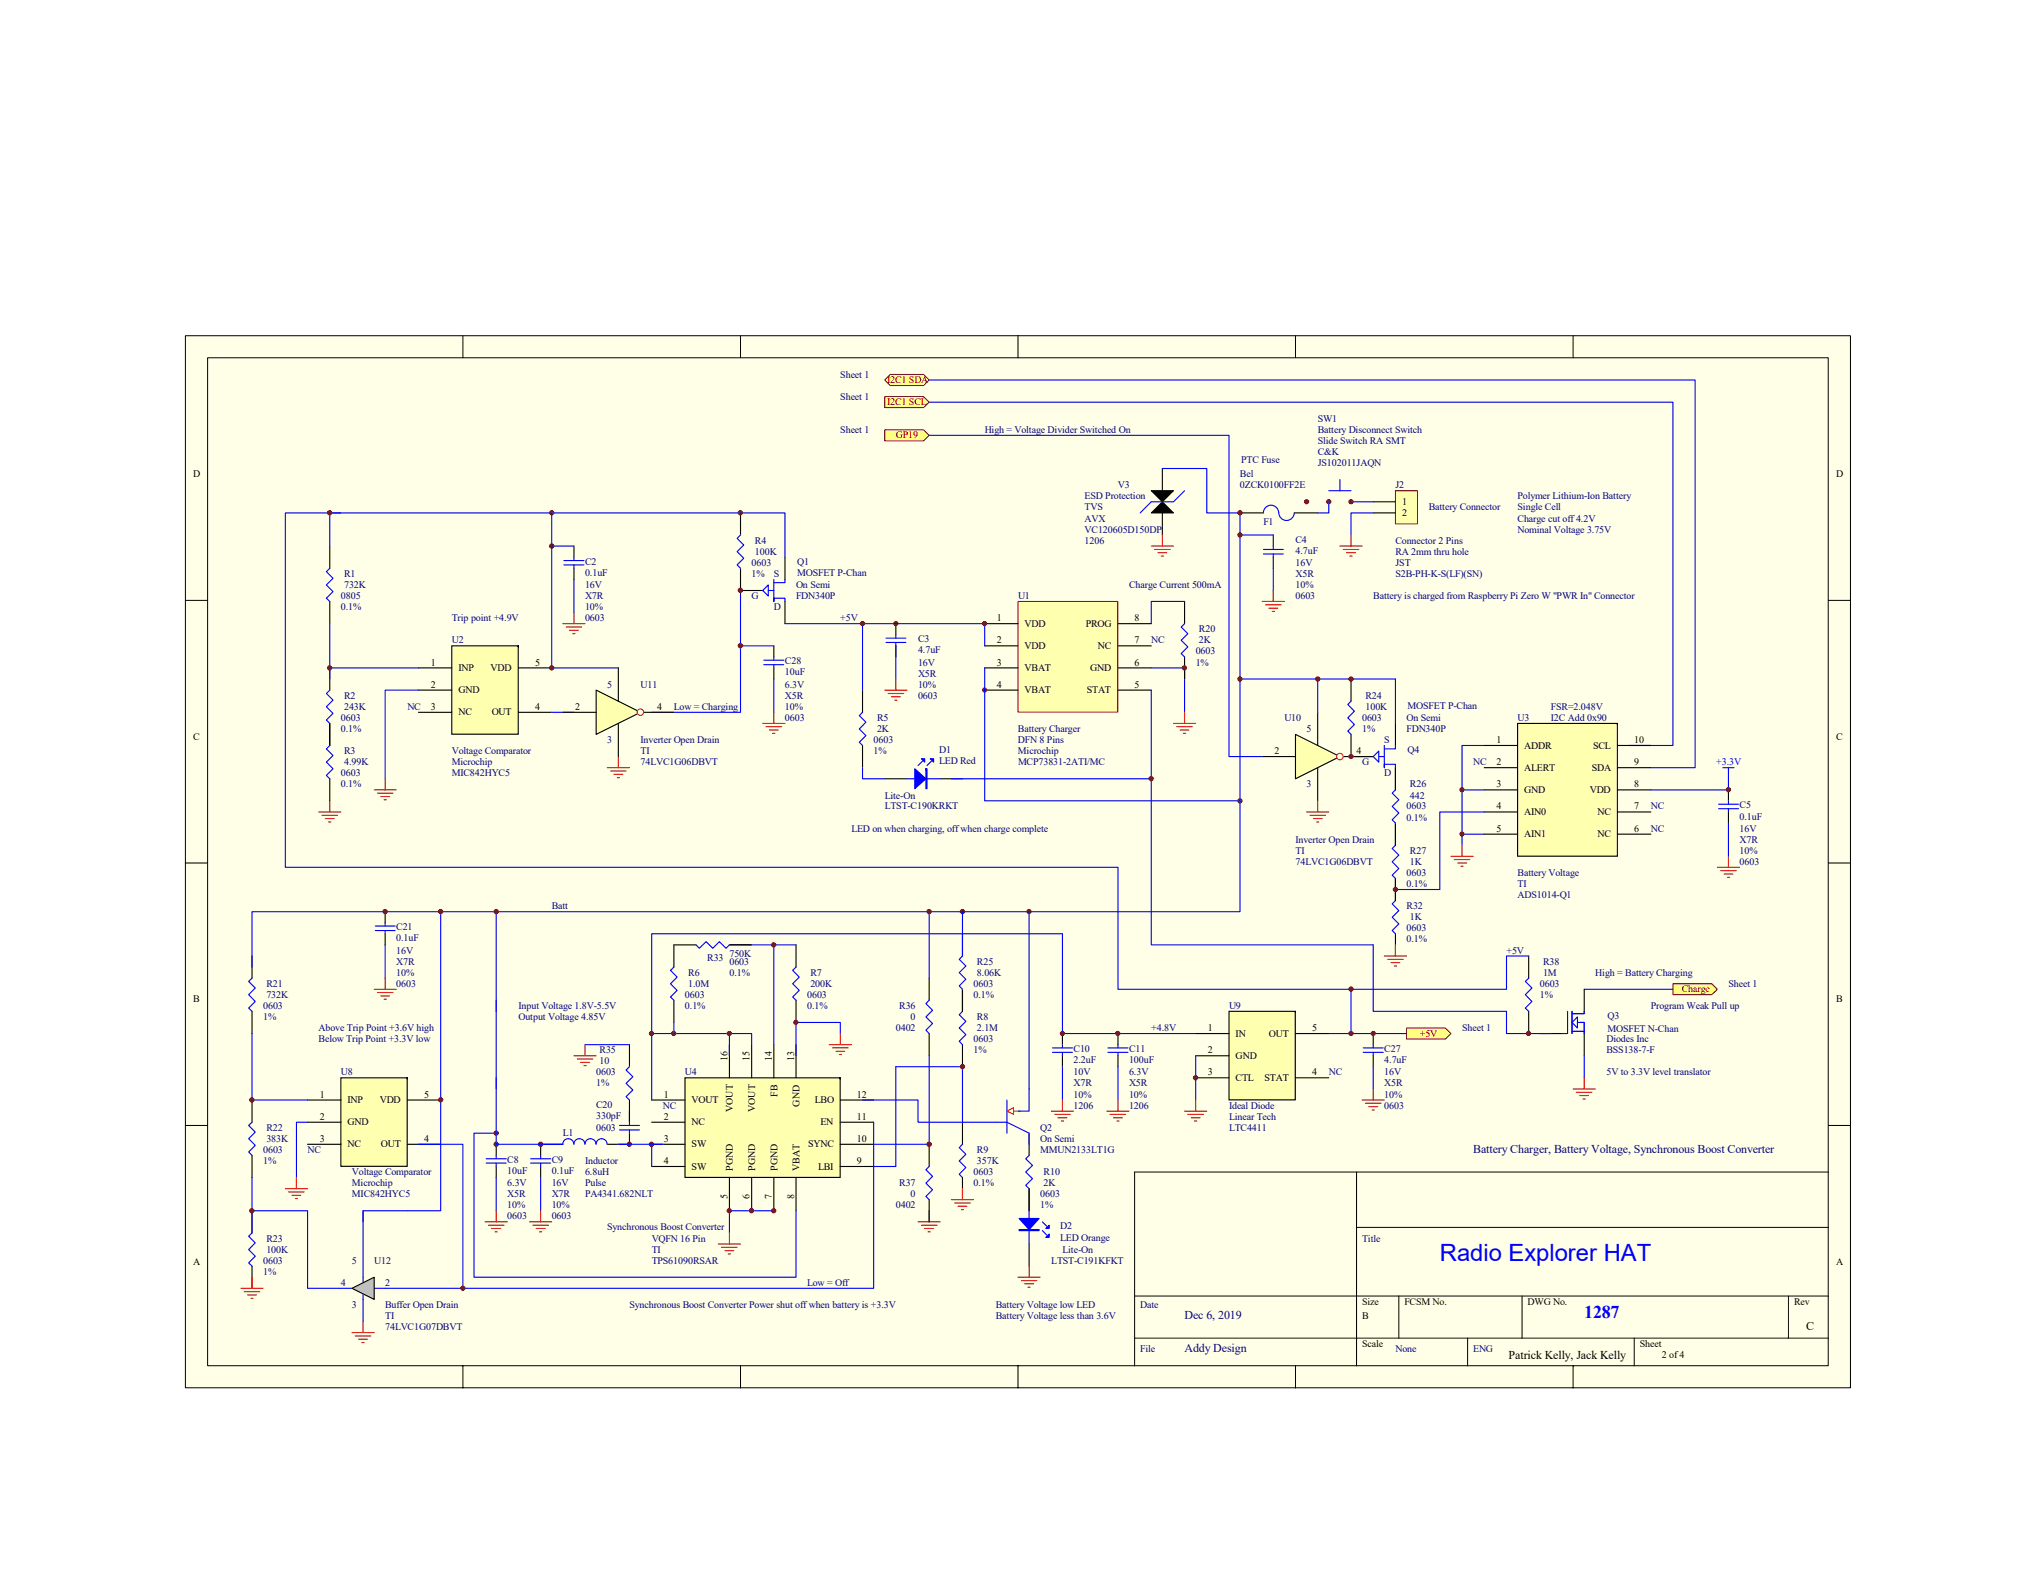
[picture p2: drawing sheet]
<svg xmlns="http://www.w3.org/2000/svg" width="279mm" height="216mm" viewBox="0 0 279 216" stroke-linecap="round" stroke-linejoin="round" font-family="sans-serif">
<path d="M25.4 46.1h228.5v144.4h-228.5z" fill="#ffffe8"/>
<g fill="none" stroke="#000" stroke-width=".14">
<path d="M25.4 46.1h228.5v144.4h-228.5zM28.5 49.1h222.4v138.4h-222.4zM63.5 46.1v3M101.6 46.1v3M139.7 46.1v3M177.8 46.1v3M215.9 46.1v3M25.4 82.4h3.1M250.9 82.4h3.1M25.4 118.4h3.1M250.9 118.4h3.1M25.4 154.5h3.1"/>
<path d="M250.9 154.5h3.1M155.7 177.9h95.2M186.2 168.5h64.7M186.2 160.9v26.6M192 177.9v5.8M208.9 177.9v5.8M245.4 177.9v5.8M250.9 160.9h-95.2v26.6M63.5 187.5v3M101.6 187.5v3M139.7 187.5v3M155.7 183.7h95.2"/>
<path d="M177.8 187.5v3M201.4 183.7v3.8M215.9 187.5v3M224.3 183.7v3.8"/>
</g>
<path d="M139.7 82.6h13.7v15.1h-13.7z" fill="#ffffb0"/>
<path d="M139.7 82.5h13.7v15.2h-13.7z" fill="none" stroke="#800000" stroke-width=".14"/>
<g fill="none" stroke="#000" stroke-width=".15">
<path d="M174.7 73.4v1.6M174.7 76.5v1.5M118.4 94.7v3.1M122.9 85.6v1.5M122.9 88.6v1.6M135.1 85.6h4.6M135.1 88.6h4.6M135.1 91.7h4.6M135.1 94.7h4.6M153.4 85.6h4.6M153.4 88.6h4.6M153.4 91.7h4.6"/>
<path d="M153.4 94.7h4.6M162.6 82.5v3.1M162.6 90.2v3M118.4 102.3v3.1M121.4 106.9h3.1M129 106.9h3.1"/>
</g>
<g fill="#800000" stroke="#800000" stroke-width=".14">
<circle cx="135.1" cy="94.7" r=".29"/>
<circle cx="122.9" cy="85.6" r=".29"/>
<circle cx="135.1" cy="85.6" r=".29"/>
<circle cx="162.5" cy="91.7" r=".3"/>
</g>
<g fill="none" stroke="#00f" stroke-width=".15">
<path d="M173.4 76h2.7M173.4 75.4h2.7M174.7 75v.4M174.7 76v.5M174.7 78v4.6M107.7 85.6h27.4v3M118.4 97.8l-.5 .4 .9 .9-.9 1 .9 .9-.9 .9 .5 .4M118.4 85.6v9.1M121.6 88.2h2.7M121.6 87.6h2.7M122.9 87.1v.5M122.9 88.2v5"/>
<path d="M158 91.7h4.6v6.1M158 94.7v12.2h-27.4M162.6 85.6l-.5 .5 .9 .9-.9 .9 .9 .9-.9 .9 .5 .5M162.6 82.5h-4.6v3.1M118.4 105.4v1.5h3M124.5 106.9h4.5M126.6 104.5l-.6 .6M127.8 104.5l-.6 .6"/>
</g>
<g fill="none" stroke="#f00" stroke-width=".15">
<path d="M121.4 94.7h3.1M121.9 95.2h2.1M122.3 95.6h1.2M122.8 96.1h.3M122.9 93.2v1.5M161 99.3h3.1M161.5 99.7h2.1M162.6 97.8v1.5M173.2 82.5h3.1M173.7 83h2.1M174.1 83.5h1.2M174.6 83.9h.3"/>
<path d="M174.7 81v1.6M161.9 100.2h1.3M162.4 100.6h.3"/>
</g>
<g fill="#00f" stroke="#00f" stroke-width=".15">
<path d="M125.5 105.5l1.6 1.4-1.6 1.3z"/>
<path d="M127.7 104.1h.4v.5z"/>
<path d="M126.4 104.1h.5v.5z"/>
<path d="M127.1 105.5h.1v2.7h-.1z" fill-rule="evenodd"/>
</g>
<path d="M191.5 67.4h3v4.5h-3z" fill="#ffffb0"/>
<path d="M191.5 67.4h3v4.5h-3z" fill="none" stroke="#800000" stroke-width=".14"/>
<path d="M188.4 68.9h3.1M188.4 70.4h3.1" fill="none" stroke="#000" stroke-width=".15"/>
<path d="M188.4 70.4h-3v3" fill="none" stroke="#00f" stroke-width=".15"/>
<path d="M183.9 75h3M184.3 75.4h2.2M184.8 75.9h1.2M185.3 76.3h.2M185.4 73.4v1.6" fill="none" stroke="#f00" stroke-width=".15"/>
<g fill="#800000" stroke="#800000" stroke-width=".14">
<circle cx="170.2" cy="109.9" r=".3"/>
<circle cx="118.4" cy="85.6" r=".29"/>
</g>
<path d="M94 147.9v13.7h21.3v-13.7z" fill-rule="evenodd" fill="#ffffb0" stroke="#000" stroke-width=".15"/>
<g fill="none" stroke="#000" stroke-width=".15">
<path d="M237.2 108.4v1.5M237.2 111.4v1.6M92.5 129.7v3M92.5 137.3v3M109.2 129.7v3M109.2 137.3v3M132.1 135.8v3M68.1 157.1v1.5M77.2 157.1h-3v1.5M83.3 157.1h3.1M89.4 151h4.6M89.4 154h4.6"/>
<path d="M89.4 157.1h4.6M100.1 143.4v4.5M103.1 143.4v4.5M106.2 143.4v4.5M109.2 143.4v4.5M115.3 151h4.6M115.3 154h4.6M115.3 157.1h4.6M132.1 143.4v3M132.1 154v3.1M141.2 155.5v3.1M145.8 141.9v1.5"/>
<path d="M145.8 144.9v1.5M153.4 141.9v1.5M153.4 144.9v1.5M68.1 160.1v1.5M74.2 160.1v1.5M89.4 160.1h4.6M100.1 161.6v4.6M103.1 161.6v4.6M106.2 161.6v4.6M109.2 161.6v4.6M115.3 160.1h4.6M132.1 161.6v3.1"/>
<path d="M141.2 163.2v3"/>
</g>
<g fill="none" stroke="#00f" stroke-width=".15">
<path d="M127.5 55.2h102.1v47.1h-6.1M127.5 52.2h105.1v53.2h-6.1M170.2 93.2h21.3M200.6 108.4h3.1M200.6 114.5h3.1M203.7 102.3h-3.1v13.7M235.8 111h2.8M235.8 110.4h2.8M237.2 109.9v.5M237.2 111v.4M237.2 113v4.5M68.1 125.1v13.7"/>
<path d="M92.5 132.7l-.5 .5 .9 .9-.9 .9 .9 .9-.9 .9 .5 .5M100.1 129.7h9.1M106.2 129.7v13.7M109.2 132.7l-.4 .5 .9 .9-.9 .9 .9 .9-.9 .9 .4 .5M132.1 138.8l-.5 .5 .9 .9-.9 .9 .9 .9-.9 .9 .5 .5M66.7 159.6h2.8M66.7 159h2.8M68.1 155.5v1.6h9.1M68.1 155.5h-3.1v19.8h44.2v-9.1M68.1 147.9v7.6M68.1 158.6v.4M68.1 159.6v.5"/>
<path d="M72.8 159.6h2.8M72.8 159h2.8M74.2 158.6v.4M74.2 159.6v.5M77.2 157a.75 .75 0 0 1 .8-.7 .75 .75 0 0 1 .7 .7M78.8 157a.75 .75 0 0 1 .7-.7 .75 .75 0 0 1 .8 .7 .76 .76 0 0 1 .7-.7 .76 .76 0 0 1 .8 .7M81.8 157a.75 .75 0 0 1 .8-.7 .75 .75 0 0 1 .7 .7M89.4 157.1v3M100.1 141.9h-10.7v9.1M115.3 141.9v-1.6h-6.1v4.6M132.1 157.1l-.5 .4 .9 .9-.9 .9 .9 1-.9 .9 .5 .4M141.2 158.6l-.4 .4 .9 1-.9 .9 .9 .9-.9 .9 .4 .5"/>
<path d="M144.4 144.4h2.8M144.4 143.8h2.8M145.8 143.4v.4M145.8 144.4v.5M145.8 146.4v4.6M152 144.4h2.8M152 143.8h2.8M153.4 143.4v.4M153.4 144.4v.5M153.4 146.4v4.6M164.1 141.9h-18.3v-13.7h-56.4v13.7M68.1 161.6v4.6"/>
<path d="M74.2 161.6v4.6M106.2 166.2h-6.1v3"/>
</g>
<g fill="#800000" stroke="#800000" stroke-width=".14">
<circle cx="89.4" cy="157.1" r=".3"/>
<circle cx="68.1" cy="157.1" r=".3"/>
<circle cx="74.2" cy="157.1" r=".3"/>
<circle cx="106.2" cy="129.7" r=".3"/>
<circle cx="109.2" cy="140.3" r=".29"/>
<circle cx="92.5" cy="141.8" r=".29"/>
<circle cx="100.1" cy="166.2" r=".3"/>
<circle cx="103.1" cy="166.2" r=".3"/>
<circle cx="106.2" cy="166.2" r=".3"/>
<circle cx="68.1" cy="155.5" r=".3"/>
<circle cx="132.1" cy="125.1" r=".3"/>
<circle cx="89.4" cy="141.8" r=".29"/>
<circle cx="145.8" cy="141.8" r=".29"/>
<circle cx="153.4" cy="141.8" r=".29"/>
<circle cx="200.6" cy="108.4" r=".29"/>
<circle cx="200.6" cy="114.5" r=".29"/>
</g>
<g fill="none" stroke="#f00" stroke-width=".15">
<path d="M199.1 117.5h3.1M199.6 118h2.1M200 118.4h1.3M200.5 118.9h.3M200.6 116v1.5M235.7 119h3M236.1 119.5h2.2M236.6 120h1.2M237.2 117.5v1.5M237 120.4h.4M113.8 143.4h3M114.3 143.8h2.1"/>
<path d="M114.7 144.3h1.2M115.2 144.7h.3M115.3 141.9v1.5M144.3 152.5h3M144.7 153h2.2M145.2 153.4h1.2M145.6 153.9h.3M145.8 151v1.5M151.9 152.5h3M152.3 153h2.2M152.8 153.4h1.2M153.3 153.9h.3"/>
<path d="M153.4 151v1.5M66.6 167.7h3M67 168.2h2.2M67.5 168.6h1.2M67.9 169.1h.3M68.1 166.2v1.5M72.7 167.7h3M73.1 168.2h2.2M73.6 168.6h1.2M74 169.1h.3M74.2 166.2v1.5M98.6 170.8h3"/>
<path d="M99 171.2h2.2M99.5 171.7h1.2M99.9 172.1h.3M100.1 169.2v1.6M126 167.7h3M126.4 168.2h2.2M126.9 168.6h1.2M127.4 169.1h.3M127.5 166.2v1.5M130.6 164.7h3M131 165.1h2.2M131.5 165.6h1.2"/>
<path d="M131.9 166h.3M132.1 163.2v1.5"/>
</g>
<g fill="#ffff80" stroke="#800000" stroke-width=".14">
<path d="M121.4 54.4h5.3l.8 .8-.8 .7h-5.3z" fill-rule="evenodd"/>
<path d="M121.4 52.2l.8-.8h4.5l.8 .8-.8 .7h-4.5z" fill-rule="evenodd"/>
<path d="M193 141.1h5.4l.7 .8-.7 .7h-5.4z" fill-rule="evenodd"/>
</g>
<path d="M141.2 125.1v27.4h-1.5M118.4 151h7.6v3h12.2l3 1.5v1.6M138.2 151v4.5M182.4 141.9h10.6M141.2 166.2v4.6M143 168.9l.7 .6M143 167.7l.7 .6" fill="none" stroke="#00f" stroke-width=".15"/>
<path d="M139.1 152.5v-.5l-.9 .5 .9 .5v-.5h.9" fill="none" stroke="#f00" stroke-width=".14"/>
<circle cx="141.2" cy="125.1" r=".29" fill="#800000" stroke="#800000" stroke-width=".14"/>
<path d="M141.2 163.2v3M141.2 170.8v3" fill="none" stroke="#000" stroke-width=".15"/>
<g fill="#00f" stroke="#00f" stroke-width=".15">
<path d="M139.8 167.2h2.8l-1.4 1.6z"/>
<path d="M144 169.4v.4h-.5z"/>
<path d="M143.5 168.6l.5-.4v.4z"/>
<path d="M139.8 168.8h2.8v.1h-2.8z" fill-rule="evenodd"/>
</g>
<path d="M139.7 175.3h3M140.2 175.8h2.1M140.6 176.2h1.2M141.1 176.7h.3M141.2 173.8v1.5" fill="none" stroke="#f00" stroke-width=".15"/>
<path d="M62 88.6v12.2h9.1v-12.2z" fill-rule="evenodd" fill="#ffffb0" stroke="#000" stroke-width=".15"/>
<g fill="none" stroke="#000" stroke-width=".15">
<path d="M45.3 75v3M78.8 75v1.5M78.8 78v1.5M101.6 78v3h3.1M101.6 70.4v3M107.7 76.5v3M45.3 82.5v3.1M45.3 91.7v3M45.3 99.3v3M57.4 91.7h4.6M57.4 94.7h4.6M57.4 97.8h4.6"/>
<path d="M71.1 91.7h4.6M71.1 97.8h4.6M107.7 82.5v3.1"/>
</g>
<g fill="none" stroke="#00f" stroke-width=".15">
<path d="M45.3 78l-.5 .5 .9 .9-.9 .9 .9 .9-.9 .9 .5 .5M46.8 70.4h-7.6v48.6h114.2v16.8h32M75.7 70.4h-30.4v4.6M75.7 75h3.1M77.4 77.5h2.7M77.4 76.9h2.7M78.8 76.5v.4M78.8 77.5v.5M78.8 79.5v4.6M101.6 70.4h6.1v6.1M101.6 73.4l-.4 .5 .9 .9-.9 .9 .9 .9-.9 .9 .4 .5M106.2 79.5v3v-.4h1.5v.4"/>
<path d="M107.7 79.5v.5h-1.5M170.2 73.4h4.5M170.2 70.4v39.5h-35.1v-18.2M182.4 67.4h3M183.9 65.8v1.6M185.4 68.9h3M45.3 94.7l-.5 .5 .9 .9-.9 .9 .9 .9-.9 .9 .5 .5M45.3 85.6v7.6M45.3 91.7h12.1M57.4 94.7h-4.5v12.2M101.6 81v16.8h-12.2M104.7 81l.7-.7v1.5z"/>
<path d="M105.4 81h.8M170.2 109.9v15.2h-102.1"/>
</g>
<g fill="#800000" stroke="#800000" stroke-width=".14">
<circle cx="101.6" cy="81" r=".3"/>
<circle cx="101.6" cy="70.4" r=".3"/>
<circle cx="75.7" cy="74.9" r=".3"/>
<circle cx="45.2" cy="91.7" r=".3"/>
<circle cx="75.7" cy="70.4" r=".3"/>
<circle cx="176.3" cy="141.8" r=".29"/>
<circle cx="45.2" cy="70.4" r=".3"/>
<circle cx="185.4" cy="68.9" r=".29"/>
<circle cx="179.3" cy="68.9" r=".29"/>
<circle cx="182.4" cy="68.9" r=".29"/>
<circle cx="170.2" cy="73.4" r=".3"/>
</g>
<g fill="none" stroke="#f00" stroke-width=".15">
<path d="M77.2 85.6h3.1M77.7 86.1h2.1M78.1 86.5h1.3M78.6 87h.3M78.8 84.1v1.5M43.7 111.4h3.1M44.2 111.9h2.1M44.6 112.4h1.2M45.1 112.8h.3M45.3 109.9v1.5M51.4 108.4h3M51.8 108.9h2.1"/>
<path d="M52.3 109.3h1.2M52.7 109.8h.3M52.9 106.9v1.5"/>
</g>
<path d="M46.8 147.9v12.2h9.1v-12.2z" fill-rule="evenodd" fill="#ffffb0" stroke="#000" stroke-width=".15"/>
<g fill="none" stroke="#000" stroke-width=".15">
<path d="M45.3 99.3v3M45.3 106.9v3M34.6 131.2v3.1M34.6 138.8v3.1M52.9 125.1v1.6M52.9 128.2v1.5M132.1 128.2v3M132.1 135.8v3M34.6 151v3M34.6 158.6v3M42.2 151h4.6M42.2 154h4.6"/>
<path d="M42.2 157.1h4.6M55.9 151h4.6M55.9 157.1h4.6M34.6 166.2v3M34.6 173.8v3"/>
</g>
<g fill="none" stroke="#00f" stroke-width=".15">
<path d="M45.3 102.3l-.5 .5 .9 .9-.9 .9 .9 .9-.9 .9 .5 .5M34.6 134.3l-.5 .4 .9 .9-.9 .9 .9 1-.9 .9 .5 .4M51.5 127.7h2.7M51.5 127.1h2.7M52.9 129.7v4.6M52.9 126.7v.4M52.9 127.7v.5M60.5 125.1v25.9M68.1 125.1h-33.5v7.6M68.1 137.3v12.2M132.1 125.1v6.1l-.5 .5 .9 .9-.9 .9 .9 .9-.9 .9 .5 .5M34.6 151h7.6"/>
<path d="M34.6 154l-.5 .5 .9 .9-.9 .9 .9 .9-.9 .9 .5 .5M42.2 154h-1.5v9.2M119.9 154v22.8h-56.4v-19.7h-6.1M132.1 154v-7.6h-9.2v13.7h-3M34.6 169.2l-.5 .5 .9 .9-.9 .9 .9 .9-.9 .9 .5 .5"/>
</g>
<g fill="none" stroke="#f00" stroke-width=".15">
<path d="M51.4 135.8h3M51.8 136.2h2.1M52.3 136.7h1.2M52.7 137.1h.3M52.9 134.3v1.5M33.1 176.8h3M33.5 177.3h2.1M34 177.7h1.2M34.4 178.2h.3M34.6 175.3v1.5M39.2 163.2h3M39.6 163.6h2.1"/>
<path d="M40.1 164.1h1.2M40.5 164.5h.3M40.7 161.6v1.6"/>
</g>
<g fill="#800000" stroke="#800000" stroke-width=".14">
<circle cx="52.9" cy="125.1" r=".3"/>
<circle cx="60.5" cy="125.1" r=".3"/>
<circle cx="68.1" cy="125.1" r=".3"/>
<circle cx="132.1" cy="146.4" r=".3"/>
</g>
<path d="M208.3 99.3v18.2h13.7v-18.2z" fill-rule="evenodd" fill="#ffffb0" stroke="#000" stroke-width=".15"/>
<path d="M170.2 70.4h3.2M177.6 70.4h3.2M203.7 102.3h4.6M203.7 105.4h4.6M203.7 108.4h4.6M203.7 111.4h4.6M203.7 114.5h4.6M222 102.3h4.5M222 105.4h4.5M222 108.4h4.5M222 111.4h4.5M222 114.5h4.5" fill="none" stroke="#000" stroke-width=".15"/>
<path d="M173.4 70.4a1.05 1.05 0 0 1 1-1.1 1.05 1.05 0 0 1 1.1 1.1 1.07 1.07 0 0 0 1 1 1.07 1.07 0 0 0 1.1-1M182.4 68.9v1.5h-1.6M158 106.9v22.8h30.4M217.4 135.8h12.2" fill="none" stroke="#00f" stroke-width=".15"/>
<circle cx="158" cy="106.9" r=".3" fill="#800000" stroke="#800000" stroke-width=".14"/>
<path d="M215.9 149.5h3M216.3 149.9h2.2M216.8 150.4h1.2M217.2 150.8h.4M217.4 147.9v1.6" fill="none" stroke="#f00" stroke-width=".15"/>
<path d="M229.6 135h5.3l.8 .8-.8 .7h-5.3z" fill-rule="evenodd" fill="#ffff80" stroke="#800000" stroke-width=".14"/>
<path d="M101.6 70.4h-25.9v21.3h9.2M75.7 97.8h3.1" fill="none" stroke="#00f" stroke-width=".15"/>
<path d="M83.3 105.4h3.1M83.8 105.8h2.1M84.2 106.3h1.3M84.7 106.7h.3M84.9 103.8v1.6" fill="none" stroke="#f00" stroke-width=".15"/>
<circle cx="75.7" cy="91.7" r=".3" fill="#800000" stroke="#800000" stroke-width=".14"/>
<path d="M81.8 94.7l6.1 3.1-6.1 3z" fill="#ffffb0" stroke="#000" stroke-width=".15"/>
<path d="M77.2 97.8h4.6M84.9 91.7v4.5M84.9 99.3v4.5M87.9 97.8h4.6" fill="none" stroke="#000" stroke-width=".15"/>
<circle cx="87.9" cy="97.7" r=".45" fill="#ffffe8" stroke="#f00" stroke-width=".14"/>
<path d="M168.7 138.8v12.2h9.1v-12.2z" fill-rule="evenodd" fill="#ffffb0" stroke="#000" stroke-width=".15"/>
<path d="M191.5 105.4v3M191.5 113v3M191.5 120.6v3M191.5 128.2v3M164.1 141.9h4.6M164.1 144.9h4.6M164.1 147.9h4.6M177.8 141.9h4.6M177.8 147.9h4.6" fill="none" stroke="#000" stroke-width=".15"/>
<path d="M191.5 116l-.4 .5 .9 .9-.9 .9 .9 .9-.9 .9 .4 .5M191.5 108.4l-.4 .5 .9 .9-.9 .9 .9 .9-.9 .9 .4 .5M203.7 111.4h-6.1v10.7h-6.1M236.4 105.4h1.6M237.2 105.4v3h-10.7M185.4 135.8v6.1M191.5 123.6l-.4 .5 .9 .9-.9 .9 .9 .9-.9 .9 .4 .5M164.1 144.9v6.1" fill="none" stroke="#00f" stroke-width=".15"/>
<g fill="#800000" stroke="#800000" stroke-width=".14">
<circle cx="185.4" cy="141.8" r=".29"/>
<circle cx="237.2" cy="108.4" r=".3"/>
</g>
<path d="M190 131.2h3M190.4 131.7h2.2M190.9 132.1h1.2M191.3 132.6h.3M191.5 129.7v1.5M162.6 152.5h3M163 153h2.1M163.5 153.4h1.2M163.9 153.9h.3M164.1 151v1.5" fill="none" stroke="#f00" stroke-width=".15"/>
<path d="M177.8 100.8l6.1 3-6.1 3.1z" fill="#ffffb0" stroke="#000" stroke-width=".15"/>
<path d="M180.8 97.8v4.5M173.2 103.8h4.6M180.8 105.4v4.5M183.9 103.8h4.5" fill="none" stroke="#000" stroke-width=".15"/>
<circle cx="183.9" cy="103.8" r=".45" fill="#ffffe8" stroke="#f00" stroke-width=".14"/>
<path d="M185.4 93.2v3M191.5 99.3v3M185.4 100.8v3h3M191.5 105.4v3" fill="none" stroke="#000" stroke-width=".15"/>
<path d="M127.5 59.8h41.2v44h4.5M180.8 93.2v4.6M185.4 96.2l-.4 .5 .9 .9-.9 .9 .9 .9-.9 1 .4 .4M191.5 93.2v6.1M188.4 103.8l.8-.7v1.5zM189.2 103.8h.8M190 102.3v3.1v-.5h1.5v.5M191.5 102.3v.5h-1.5" fill="none" stroke="#00f" stroke-width=".15"/>
<g fill="#800000" stroke="#800000" stroke-width=".14">
<circle cx="185.4" cy="93.2" r=".3"/>
<circle cx="191.5" cy="122.1" r=".29"/>
<circle cx="185.4" cy="103.8" r=".29"/>
<circle cx="180.8" cy="93.2" r=".3"/>
<circle cx="170.2" cy="93.2" r=".3"/>
</g>
<path d="M179.3 111.4h3.1M179.8 111.9h2.1M180.2 112.4h1.2M180.7 112.8h.3M180.8 109.9v1.5" fill="none" stroke="#f00" stroke-width=".15"/>
<path d="M121.4 59h5.3l.8 .8-.8 .7h-5.3z" fill-rule="evenodd" fill="#ffff80" stroke="#800000" stroke-width=".14"/>
<g fill="none" stroke="#00f" stroke-width=".15">
<path d="M101.6 88.6h4.6M104.8 91.2h2.7M104.8 90.6h2.7M106.2 90.2v.4M106.2 91.2v.5M106.2 93.2v4.6M95.5 129.7l.5 .5 .9-1 .9 1 .9-1 .9 1 .5-.5M206.7 138.8v3.1M92.5 140.3v1.6M103.1 143.4v-1.5h-3v3M187.1 144.4h2.7M187.1 143.8h2.7"/>
<path d="M188.4 143.4v.4M188.4 144.4v.5M188.4 146.4v3.1M46.8 176.8h1.5M49.8 175.3v3.1M51.4 176.8h1.5"/>
</g>
<g fill="#800000" stroke="#800000" stroke-width=".14">
<circle cx="164.1" cy="147.9" r=".3"/>
<circle cx="188.5" cy="141.8" r=".29"/>
<circle cx="101.6" cy="88.6" r=".3"/>
<circle cx="100.1" cy="141.8" r=".29"/>
</g>
<path d="M106.2 88.6v1.6M106.2 91.7v1.5M92.5 129.7h3M100.1 129.7h3M188.4 141.9v1.5M188.4 144.9v1.5" fill="none" stroke="#000" stroke-width=".15"/>
<path d="M104.7 99.3h3M105.1 99.7h2.2M106.2 97.8v1.5M105.6 100.2h1.2M106 100.6h.3M186.9 151h3.1M187.4 151.4h2.1M187.8 151.9h1.3M188.3 152.4h.3M188.4 149.5v1.5" fill="none" stroke="#f00" stroke-width=".15"/>
<path d="M48.3 176.8l3.1-1.5v3.1z" fill="#c0c0c0" stroke="#000" stroke-width=".15"/>
<g fill="none" stroke="#000" stroke-width=".15">
<path d="M159.5 64.3v3.1M159.5 70.4v3M127.5 134.3v3M209.8 131.2v3.1M209.8 138.8v3.1M217.4 135.8v3M86.4 143.4v3M86.4 151v3M86.4 155.5v1.6M127.5 141.9v3M127.5 157.1v3M211.3 141.9h3.1"/>
<path d="M217.4 141.9v3M127.5 164.7v3"/>
</g>
<g fill="none" stroke="#00f" stroke-width=".15">
<path d="M159.5 64.3h6.1v6.1h4.6M162.6 67.4l-1.6 1.5h-3l-1.5 1.5M127.5 137.3l-.4 .5 .9 .9-.9 .9 .9 .9-.9 .9 .4 .5M127.5 125.1v9.2M188.4 129.7v9.1h18.3M209.8 134.3l-.5 .4 .9 .9-.9 .9 .9 1-.9 .9 .5 .4M209.8 131.2h-3.1v4.6h-21.3M215.1 138.8v3.1h-.7M215.7 138.8v3.1M215.9 139.1h1.5v-.3v.3h-1.7M216.5 139.6v1.5l-.8-.8zM34.6 141.9v9.1"/>
<path d="M60.5 151v15.2h-10.7v1.5M80.3 143.4h6.1M84.9 157.1h6.1M85 155.1h2.8M85 154.5h2.8M86.4 146.4l-.5 .5 .9 .9-.9 .9 .9 .9-.9 .9 .5 .5M86.4 154v.5M86.4 155.1v.4M127.5 144.9v12.2h-7.6M206.7 141.9h6.1M215.7 141.6h1.7M216.5 140.3h.9v1.6v-1.6h-.6"/>
<path d="M217.4 144.9v3M34.6 161.6v7.6M34.6 166.2h7.6v10.6h4.6M49.8 166.2v9.1M49.8 178.4v3M52.9 176.8h10.6M127.5 160.1l-.4 .4 .9 1-.9 .9 .9 .9-.9 .9 .4 .5"/>
</g>
<g fill="#800000" stroke="#800000" stroke-width=".14">
<circle cx="63.5" cy="176.8" r=".29"/>
<circle cx="60.5" cy="151" r=".3"/>
<circle cx="86.4" cy="157.1" r=".29"/>
<circle cx="127.5" cy="125.1" r=".3"/>
<circle cx="127.5" cy="157.1" r=".3"/>
<circle cx="185.4" cy="135.8" r=".3"/>
<circle cx="209.8" cy="141.8" r=".29"/>
<circle cx="34.6" cy="151" r=".3"/>
<circle cx="34.6" cy="166.2" r=".3"/>
<circle cx="170.2" cy="70.4" r=".3"/>
</g>
<g fill="none" stroke="#f00" stroke-width=".15">
<path d="M158 75h3M158.4 75.4h2.2M158.9 75.9h1.2M159.3 76.3h.4M159.5 73.4v1.6M78.8 144.9h3M79.2 145.4h2.1M79.7 145.8h1.2M80.1 146.3h.3M80.3 143.4v1.5M48.3 182.9h3.1M48.7 183.4h2.2"/>
<path d="M49.2 183.8h1.2M49.7 184.3h.3M49.8 181.4v1.5"/>
</g>
<path d="M158 67.4h3l-1.5 1.5zM159.5 68.9l1.5 1.5h-3z" fill="#000" stroke="#000" stroke-width=".14"/>
<text font-size="3.3" fill="#00f" x="197.6" y="173.1">Radio Explorer HAT</text>
<text font-size="2.5" fill="#00f" x="217.4" y="180.8">1287</text>
<g font-size="1.6" fill="#000080">
<text x="202.2" y="158.2">Battery Charger, Battery Voltage, Synchronous Boost Converter</text>
<text x="162.6" y="181">Dec 6, 2019</text>
<text x="162.6" y="185.6">Addy Design</text>
</g>
<g font-size="1.6">
<text x="247.9" y="182.5">C</text>
<text x="207" y="186.5">Patrick Kelly, Jack Kelly</text>
</g>
<g font-size="1.4" fill="#000080">
<text x="115.3" y="51.8">Sheet 1</text>
<text x="115.3" y="54.9">Sheet 1</text>
<text x="115.3" y="59.4">Sheet 1</text>
<text x="135.1" y="59.4">High = Voltage Divider Switched On</text>
<text x="180.8" y="57.9">SW1</text>
<text x="180.8" y="59.4">Battery Disconnect Switch</text>
<text x="170.2" y="65.5">Bel</text>
<text x="170.3" y="63.5">PTC Fuse</text>
<text x="180.8" y="60.9">Slide Switch RA SMT</text>
<text x="180.8" y="62.5">C&amp;K</text>
<text x="180.8" y="64">JS102011JAQN</text>
<text x="148.8" y="70.1">TVS</text>
<text x="148.8" y="68.5">ESD Protection</text>
<text x="148.8" y="71.6">AVX</text>
<text x="153.4" y="67">V3</text>
<text x="170.2" y="67">0ZCK0100FF2E</text>
<text x="191.5" y="67">J2</text>
<text x="196.1" y="70.1">Battery Connector</text>
<text x="208.3" y="68.5">Polymer Lithium-Ion Battery</text>
<text x="208.3" y="70.1">Single Cell</text>
<text x="208.3" y="71.6">Charge cut off 4.2V</text>
<text x="80.3" y="77.5">C2</text>
<text x="103.1" y="77.7">0603</text>
<text x="103.6" y="74.6">R4</text>
<text x="103.6" y="76.1">100K</text>
<text x="109.4" y="77.5">Q1</text>
<text x="148.8" y="73.1">VC120605D150DP</text>
<text x="148.8" y="74.6">1206</text>
<text x="173.4" y="72">F1</text>
<text x="177.8" y="74.5">C4</text>
<text x="177.8" y="76">4.7uF</text>
<text x="177.8" y="77.7">16V</text>
<text x="191.5" y="74.6">Connector 2 Pins</text>
<text x="191.5" y="76.1">RA 2mm thru hole</text>
<text x="191.5" y="77.7">JST</text>
<text x="208.3" y="73.1">Nominal Voltage 3.75V</text>
<text x="46.8" y="82.2">0805</text>
<text x="46.8" y="83.7">0.1%</text>
<text x="47.2" y="79.2">R1</text>
<text x="47.2" y="80.7">732K</text>
<text x="80.3" y="79">0.1uF</text>
<text x="80.3" y="80.7">16V</text>
<text x="80.3" y="82.2">X7R</text>
<text x="80.3" y="83.7">10%</text>
<text x="103.1" y="82.2">G</text>
<text x="103.1" y="79.2">1%</text>
<text x="106.2" y="83.7">D</text>
<text x="106.2" y="79.2">S</text>
<text x="109.2" y="80.7">On Semi</text>
<text x="109.2" y="82.2">FDN340P</text>
<text x="109.4" y="79">MOSFET P-Chan</text>
<text x="139.7" y="82.2">U1</text>
<text x="154.9" y="80.7">Charge Current 500mA</text>
<text x="177.8" y="79.2">X5R</text>
<text x="177.8" y="80.7">10%</text>
<text x="177.8" y="82.2">0603</text>
<text x="188.4" y="82.2">Battery is charged from Raspberry Pi Zero W &quot;PWR In&quot; Connector</text>
<text x="191.5" y="79.2">S2B-PH-K-S(LF)(SN)</text>
<text x="62" y="85.3">Trip point +4.9V</text>
<text x="62" y="88.3">U2</text>
<text x="80.3" y="85.3">0603</text>
<text x="115.3" y="85.3">+5V</text>
<text x="126" y="88.2">C3</text>
<text x="126" y="89.7">4.7uF</text>
<text x="158" y="88.3">NC</text>
<text x="164.1" y="89.8">0603</text>
<text x="164.5" y="86.8">R20</text>
<text x="164.5" y="88.3">2K</text>
<text x="47.2" y="95.9">R2</text>
<text x="83.3" y="94.4">5</text>
<text x="87.9" y="94.4">U11</text>
<text x="107.7" y="91.2">C28</text>
<text x="107.7" y="92.7">10uF</text>
<text x="107.7" y="94.4">6.3V</text>
<text x="107.7" y="95.9">X5R</text>
<text x="126" y="91.4">16V</text>
<text x="126" y="92.9">X5R</text>
<text x="126" y="94.4">10%</text>
<text x="126" y="95.9">0603</text>
<text x="164.1" y="91.4">1%</text>
<text x="187.4" y="95.9">R24</text>
<text x="46.8" y="99">0603</text>
<text x="46.8" y="100.5">0.1%</text>
<text x="47.2" y="97.4">243K</text>
<text x="55.9" y="97.4">NC</text>
<text x="83.3" y="102">3</text>
<text x="87.9" y="102">Inverter Open Drain</text>
<text x="92.5" y="97.4">Low = Charging</text>
<text x="107.7" y="97.4">10%</text>
<text x="107.7" y="99">0603</text>
<text x="119.9" y="102">0603</text>
<text x="120.4" y="99">R5</text>
<text x="120.4" y="100.5">2K</text>
<text x="139.7" y="100.5">Battery Charger</text>
<text x="139.7" y="102">DFN 8 Pins</text>
<text x="176.3" y="99">U10</text>
<text x="179.3" y="100.5">5</text>
<text x="186.9" y="99">0603</text>
<text x="186.9" y="100.5">1%</text>
<text x="187.4" y="97.4">100K</text>
<text x="190" y="102">S</text>
<text x="193" y="99">On Semi</text>
<text x="193" y="100.5">FDN340P</text>
<text x="193.2" y="97.3">MOSFET P-Chan</text>
<text x="208.3" y="99">U3</text>
<text x="212.8" y="97.4">FSR=2.048V</text>
<text x="212.8" y="99">I2C Add 0x90</text>
<text x="46.8" y="106.6">0603</text>
<text x="47.2" y="103.5">R3</text>
<text x="47.2" y="105">4.99K</text>
<text x="62" y="106.6">MIC842HYC5</text>
<text x="62" y="103.5">Voltage Comparator</text>
<text x="62" y="105">Microchip</text>
<text x="87.9" y="103.5">TI</text>
<text x="87.9" y="105">74LVC1G06DBVT</text>
<text x="119.9" y="103.5">1%</text>
<text x="128.9" y="103.4">D1</text>
<text x="128.9" y="104.9">LED Red</text>
<text x="139.7" y="103.5">Microchip</text>
<text x="139.7" y="105">MCP73831-2ATI/MC</text>
<text x="186.9" y="105">G</text>
<text x="190" y="106.6">D</text>
<text x="193.2" y="103.4">Q4</text>
<text x="202.2" y="105">NC</text>
<text x="46.8" y="108.1">0.1%</text>
<text x="121.4" y="109.6">Lite-On</text>
<text x="121.4" y="111.1">LTST-C190KRKT</text>
<text x="179.3" y="108.1">3</text>
<text x="193" y="111.1">0603</text>
<text x="193" y="112.6">0.1%</text>
<text x="193.5" y="108.1">R26</text>
<text x="193.5" y="109.6">442</text>
<text x="226.5" y="111.1">NC</text>
<text x="238.7" y="111">C5</text>
<text x="238.7" y="112.5">0.1uF</text>
<text x="116.8" y="114.2">LED on when charging, off when charge complete</text>
<text x="177.8" y="115.7">Inverter Open Drain</text>
<text x="177.8" y="117.2">TI</text>
<text x="177.8" y="118.7">74LVC1G06DBVT</text>
<text x="193.5" y="117.2">R27</text>
<text x="193.5" y="118.7">1K</text>
<text x="226.5" y="114.2">NC</text>
<text x="238.7" y="114.2">16V</text>
<text x="238.7" y="115.7">X7R</text>
<text x="238.7" y="117.2">10%</text>
<text x="238.7" y="118.7">0603</text>
<text x="75.7" y="124.8">Batt</text>
<text x="193" y="120.2">0603</text>
<text x="193" y="121.8">0.1%</text>
<text x="193" y="124.8">R32</text>
<text x="208.3" y="120.2">Battery Voltage</text>
<text x="208.3" y="123.3">ADS1014-Q1</text>
<text x="208.3" y="121.8">TI</text>
<text x="54.4" y="127.7">C21</text>
<text x="54.4" y="129.2">0.1uF</text>
<text x="54.4" y="130.9">16V</text>
<text x="97" y="132">R33</text>
<text x="100.1" y="131.3">750K</text>
<text x="193" y="127.8">0603</text>
<text x="193" y="129.3">0.1%</text>
<text x="193.5" y="126.3">1K</text>
<text x="206.7" y="130.9">+5V</text>
<text x="36.6" y="135.4">R21</text>
<text x="36.6" y="137">732K</text>
<text x="54.4" y="132.4">X7R</text>
<text x="54.4" y="133.9">10%</text>
<text x="54.4" y="135.4">0603</text>
<text x="94" y="137">0603</text>
<text x="94.4" y="133.9">R6</text>
<text x="94.4" y="135.4">1.0M</text>
<text x="100.1" y="132.4">0603</text>
<text x="100.1" y="133.9">0.1%</text>
<text x="110.8" y="137">0603</text>
<text x="111.2" y="133.9">R7</text>
<text x="111.2" y="135.4">200K</text>
<text x="133.6" y="135.4">0603</text>
<text x="133.6" y="137">0.1%</text>
<text x="134.1" y="132.4">R25</text>
<text x="134.1" y="133.9">8.06K</text>
<text x="211.3" y="135.4">0603</text>
<text x="211.3" y="137">1%</text>
<text x="211.8" y="132.4">R38</text>
<text x="211.8" y="133.9">1M</text>
<text x="218.9" y="133.9">High = Battery Charging</text>
<text x="237.2" y="135.4">Sheet 1</text>
<text x="36.1" y="138.5">0603</text>
<text x="36.1" y="140">1%</text>
<text x="43.7" y="141.5">Above Trip Point +3.6V high</text>
<text x="43.7" y="143">Below Trip Point +3.3V low</text>
<text x="71.1" y="138.5">Input Voltage 1.8V-5.5V</text>
<text x="71.1" y="140">Output Voltage 4.85V</text>
<text x="94" y="138.5">0.1%</text>
<text x="110.8" y="138.5">0.1%</text>
<text x="122.9" y="141.5">0402</text>
<text x="123.4" y="138.5">R36</text>
<text x="124.9" y="140">0</text>
<text x="133.6" y="143">0603</text>
<text x="134.1" y="140">R8</text>
<text x="134.1" y="141.5">2.1M</text>
<text x="158" y="141.5">+4.8V</text>
<text x="168.7" y="138.5">U9</text>
<text x="200.6" y="141.5">Sheet 1</text>
<text x="220.5" y="143">Diodes Inc</text>
<text x="220.6" y="139.8">Q3</text>
<text x="220.6" y="141.7">MOSFET N-Chan</text>
<text x="226.5" y="138.5">Program Weak Pull up</text>
<text x="46.8" y="147.6">U8</text>
<text x="81.8" y="147.6">0603</text>
<text x="81.8" y="149.1">1%</text>
<text x="82.3" y="144.6">R35</text>
<text x="82.3" y="146.1">10</text>
<text x="94" y="147.6">U4</text>
<text x="133.6" y="144.6">1%</text>
<text x="147.3" y="144.4">C10</text>
<text x="147.3" y="145.9">2.2uF</text>
<text x="147.3" y="147.6">10V</text>
<text x="147.3" y="149.1">X7R</text>
<text x="154.9" y="147.6">6.3V</text>
<text x="154.9" y="149.1">X5R</text>
<text x="154.9" y="144.4">C11</text>
<text x="154.9" y="145.9">100uF</text>
<text x="182.4" y="147.6">NC</text>
<text x="190" y="144.4">C27</text>
<text x="190" y="145.9">4.7uF</text>
<text x="190" y="147.6">16V</text>
<text x="190" y="149.1">X5R</text>
<text x="220.5" y="144.6">BSS138-7-F</text>
<text x="220.5" y="147.6">5V to 3.3V level translator</text>
<text x="36.6" y="155.2">R22</text>
<text x="77.2" y="156">L1</text>
<text x="81.8" y="152">C20</text>
<text x="81.8" y="153.5">330pF</text>
<text x="81.8" y="155.2">0603</text>
<text x="91" y="152.2">NC</text>
<text x="142.7" y="155.2">Q2</text>
<text x="147.3" y="150.6">10%</text>
<text x="147.3" y="152.2">1206</text>
<text x="154.9" y="150.6">10%</text>
<text x="154.9" y="152.2">1206</text>
<text x="168.7" y="152.2">Ideal Diode</text>
<text x="168.7" y="153.7">Linear Tech</text>
<text x="168.7" y="155.2">LTC4411</text>
<text x="190" y="150.6">10%</text>
<text x="190" y="152.2">0603</text>
<text x="36.1" y="158.2">0603</text>
<text x="36.1" y="159.8">1%</text>
<text x="36.6" y="156.7">383K</text>
<text x="42.2" y="158.2">NC</text>
<text x="48.3" y="161.3">Voltage Comparator</text>
<text x="69.6" y="159.6">C8</text>
<text x="69.6" y="161.1">10uF</text>
<text x="75.7" y="159.6">C9</text>
<text x="75.7" y="161.1">0.1uF</text>
<text x="80.3" y="159.8">Inductor</text>
<text x="80.3" y="161.3">6.8uH</text>
<text x="133.6" y="161.3">0603</text>
<text x="134.1" y="158.2">R9</text>
<text x="134.1" y="159.8">357K</text>
<text x="142.7" y="158.2">MMUN2133LT1G</text>
<text x="142.7" y="156.7">On Semi</text>
<text x="143.2" y="161.3">R10</text>
<text x="48.3" y="162.8">Microchip</text>
<text x="48.3" y="164.3">MIC842HYC5</text>
<text x="69.6" y="162.8">6.3V</text>
<text x="69.6" y="164.3">X5R</text>
<text x="69.6" y="165.8">10%</text>
<text x="69.6" y="167.4">0603</text>
<text x="75.7" y="162.8">16V</text>
<text x="75.7" y="164.3">X7R</text>
<text x="75.7" y="165.8">10%</text>
<text x="75.7" y="167.4">0603</text>
<text x="80.3" y="162.8">Pulse</text>
<text x="80.3" y="164.3">PA4341.682NLT</text>
<text x="122.9" y="165.8">0402</text>
<text x="123.4" y="162.8">R37</text>
<text x="124.9" y="164.3">0</text>
<text x="133.6" y="162.8">0.1%</text>
<text x="142.7" y="164.3">0603</text>
<text x="142.7" y="165.8">1%</text>
<text x="143.2" y="162.8">2K</text>
<text x="36.1" y="173.4">0603</text>
<text x="36.6" y="170.4">R23</text>
<text x="36.6" y="171.9">100K</text>
<text x="48.3" y="173.4">5</text>
<text x="51.4" y="173.4">U12</text>
<text x="83.3" y="168.9">Synchronous Boost Converter</text>
<text x="89.4" y="173.4">TPS61090RSAR</text>
<text x="89.4" y="170.4">VQFN 16 Pin</text>
<text x="89.4" y="171.9">TI</text>
<text x="144.3" y="173.4">LTST-C191KFKT</text>
<text x="145.5" y="168.7">D2</text>
<text x="145.5" y="170.3">LED Orange</text>
<text x="145.8" y="171.9">Lite-On</text>
<text x="186.9" y="170.4">Title</text>
<text x="36.1" y="175">1%</text>
<text x="46.8" y="176.5">4</text>
<text x="48.3" y="179.5">3</text>
<text x="52.9" y="179.5">Buffer Open Drain</text>
<text x="52.9" y="176.5">2</text>
<text x="86.4" y="179.5">Synchronous Boost Converter Power shut off when battery is +3.3V</text>
<text x="110.8" y="176.5">Low = Off</text>
<text x="136.7" y="179.5">Battery Voltage low LED</text>
<text x="156.5" y="179.5">Date</text>
<text x="52.9" y="181.1">TI</text>
<text x="52.9" y="182.6">74LVC1G07DBVT</text>
<text x="136.7" y="181.1">Battery Voltage less than 3.6V</text>
<text x="156.5" y="185.6">File</text>
<text x="191.5" y="185.6">None</text>
<text x="202.2" y="185.6">ENG</text>
</g>
<g font-size="1.4" fill="#800000">
<text x="121.7" y="52.6">I2C1 SDA</text>
<text x="121.7" y="55.6">I2C1 SCL</text>
<text x="122.9" y="60.2">GP19</text>
<text x="230.8" y="136.2">Charge</text>
<text x="194.8" y="142.3">+5V</text>
</g>
<g font-size="1.4">
<text x="26.5" y="65.5">D</text>
<text x="252" y="65.5">D</text>
<text x="192.4" y="69.3">1</text>
<text x="192.4" y="70.8">2</text>
<text x="136.8" y="85.3">1</text>
<text x="136.8" y="88.3">2</text>
<text x="140.6" y="86">VDD</text>
<text x="140.6" y="89.1">VDD</text>
<text x="149" y="86">PROG</text>
<text x="150.7" y="89.1">NC</text>
<text x="155.7" y="85.3">8</text>
<text x="155.7" y="88.3">7</text>
<text x="59.1" y="91.4">1</text>
<text x="59.1" y="94.4">2</text>
<text x="62.9" y="92.1">INP</text>
<text x="62.9" y="95.1">GND</text>
<text x="67.3" y="92.1">VDD</text>
<text x="73.4" y="91.4">5</text>
<text x="136.8" y="91.4">3</text>
<text x="136.8" y="94.4">4</text>
<text x="140.6" y="92.1">VBAT</text>
<text x="140.6" y="95.1">VBAT</text>
<text x="149.1" y="95.1">STAT</text>
<text x="149.6" y="92.1">GND</text>
<text x="155.7" y="91.4">6</text>
<text x="155.7" y="94.4">5</text>
<text x="26.5" y="101.5">C</text>
<text x="59.1" y="97.4">3</text>
<text x="62.9" y="98.2">NC</text>
<text x="67.5" y="98.2">OUT</text>
<text x="73.4" y="97.4">4</text>
<text x="78.9" y="97.4">2</text>
<text x="90.2" y="97.4">4</text>
<text x="205.4" y="102">1</text>
<text x="224.3" y="102">10</text>
<text x="252" y="101.5">C</text>
<text x="174.9" y="103.5">2</text>
<text x="186.2" y="103.5">4</text>
<text x="205.4" y="105">2</text>
<text x="209.2" y="102.7">ADDR</text>
<text x="209.2" y="105.8">ALERT</text>
<text x="218.5" y="105.8">SDA</text>
<text x="218.6" y="102.7">SCL</text>
<text x="224.3" y="105">9</text>
<text x="205.4" y="108.1">3</text>
<text x="205.4" y="111.1">4</text>
<text x="209.2" y="108.8">GND</text>
<text x="209.2" y="111.9">AIN0</text>
<text x="218.2" y="108.8">VDD</text>
<text x="219.2" y="111.9">NC</text>
<text x="224.3" y="111.1">7</text>
<text x="224.3" y="108.1">8</text>
<text x="205.4" y="114.2">5</text>
<text x="209.2" y="114.9">AIN1</text>
<text x="219.2" y="114.9">NC</text>
<text x="224.3" y="114.2">6</text>
<text x="26.5" y="137.6">B</text>
<text x="252" y="137.6">B</text>
<text x="165.8" y="141.5">1</text>
<text x="169.6" y="142.3">IN</text>
<text x="174.1" y="142.3">OUT</text>
<text x="180.1" y="141.5">5</text>
<text x="99.8" y="145.6" transform="rotate(-90 99.8 145.6)">16</text>
<text x="102.9" y="145.6" transform="rotate(-90 102.9 145.6)">15</text>
<text x="105.9" y="145.6" transform="rotate(-90 105.9 145.6)">14</text>
<text x="109" y="145.6" transform="rotate(-90 109 145.6)">13</text>
<text x="165.8" y="144.6">2</text>
<text x="165.8" y="147.6">3</text>
<text x="169.6" y="145.3">GND</text>
<text x="169.6" y="148.4">CTL</text>
<text x="173.5" y="148.4">STAT</text>
<text x="180.1" y="147.6">4</text>
<text x="43.9" y="150.6">1</text>
<text x="43.9" y="153.7">2</text>
<text x="47.7" y="151.4">INP</text>
<text x="47.7" y="154.5">GND</text>
<text x="52.1" y="151.4">VDD</text>
<text x="58.2" y="150.6">5</text>
<text x="91.1" y="150.6">1</text>
<text x="91.1" y="153.7">2</text>
<text x="94.9" y="151.4">VOUT</text>
<text x="94.9" y="154.5">NC</text>
<text x="100.6" y="152.7" transform="rotate(-90 100.6 152.7)">VOUT</text>
<text x="103.6" y="152.7" transform="rotate(-90 103.6 152.7)">VOUT</text>
<text x="106.7" y="150.5" transform="rotate(-90 106.7 150.5)">FB</text>
<text x="109.7" y="151.9" transform="rotate(-90 109.7 151.9)">GND</text>
<text x="111.8" y="151.4">LBO</text>
<text x="112.6" y="154.5">EN</text>
<text x="117.6" y="150.6">12</text>
<text x="117.6" y="153.7">11</text>
<text x="43.9" y="156.7">3</text>
<text x="47.7" y="157.5">NC</text>
<text x="52.3" y="157.5">OUT</text>
<text x="58.2" y="156.7">4</text>
<text x="91.1" y="156.7">3</text>
<text x="91.1" y="159.8">4</text>
<text x="94.9" y="157.5">SW</text>
<text x="94.9" y="160.5">SW</text>
<text x="100.6" y="160.7" transform="rotate(-90 100.6 160.7)">PGND</text>
<text x="103.6" y="160.7" transform="rotate(-90 103.6 160.7)">PGND</text>
<text x="106.7" y="160.7" transform="rotate(-90 106.7 160.7)">PGND</text>
<text x="109.7" y="160.7" transform="rotate(-90 109.7 160.7)">VBAT</text>
<text x="110.9" y="157.5">SYNC</text>
<text x="112.3" y="160.5">LBI</text>
<text x="117.6" y="156.7">10</text>
<text x="117.6" y="159.8">9</text>
<text x="99.8" y="164.5" transform="rotate(-90 99.8 164.5)">5</text>
<text x="102.9" y="164.5" transform="rotate(-90 102.9 164.5)">6</text>
<text x="105.9" y="164.5" transform="rotate(-90 105.9 164.5)">7</text>
<text x="109" y="164.5" transform="rotate(-90 109 164.5)">8</text>
<text x="26.5" y="173.6">A</text>
<text x="252" y="173.6">A</text>
<text x="186.9" y="179.1">Size</text>
<text x="192.7" y="179.1">FCSM No.</text>
<text x="209.6" y="179.1">DWG No.</text>
<text x="246.2" y="179.1">Rev</text>
<text x="186.9" y="184.8">Scale</text>
<text x="186.9" y="181.1">B</text>
<text x="225" y="184.8">Sheet</text>
<text x="228" y="186.4">2 of 4</text>
</g>
<text font-size="1.4" fill="#00f" x="235.5" y="105">+3.3V</text>
</svg>
